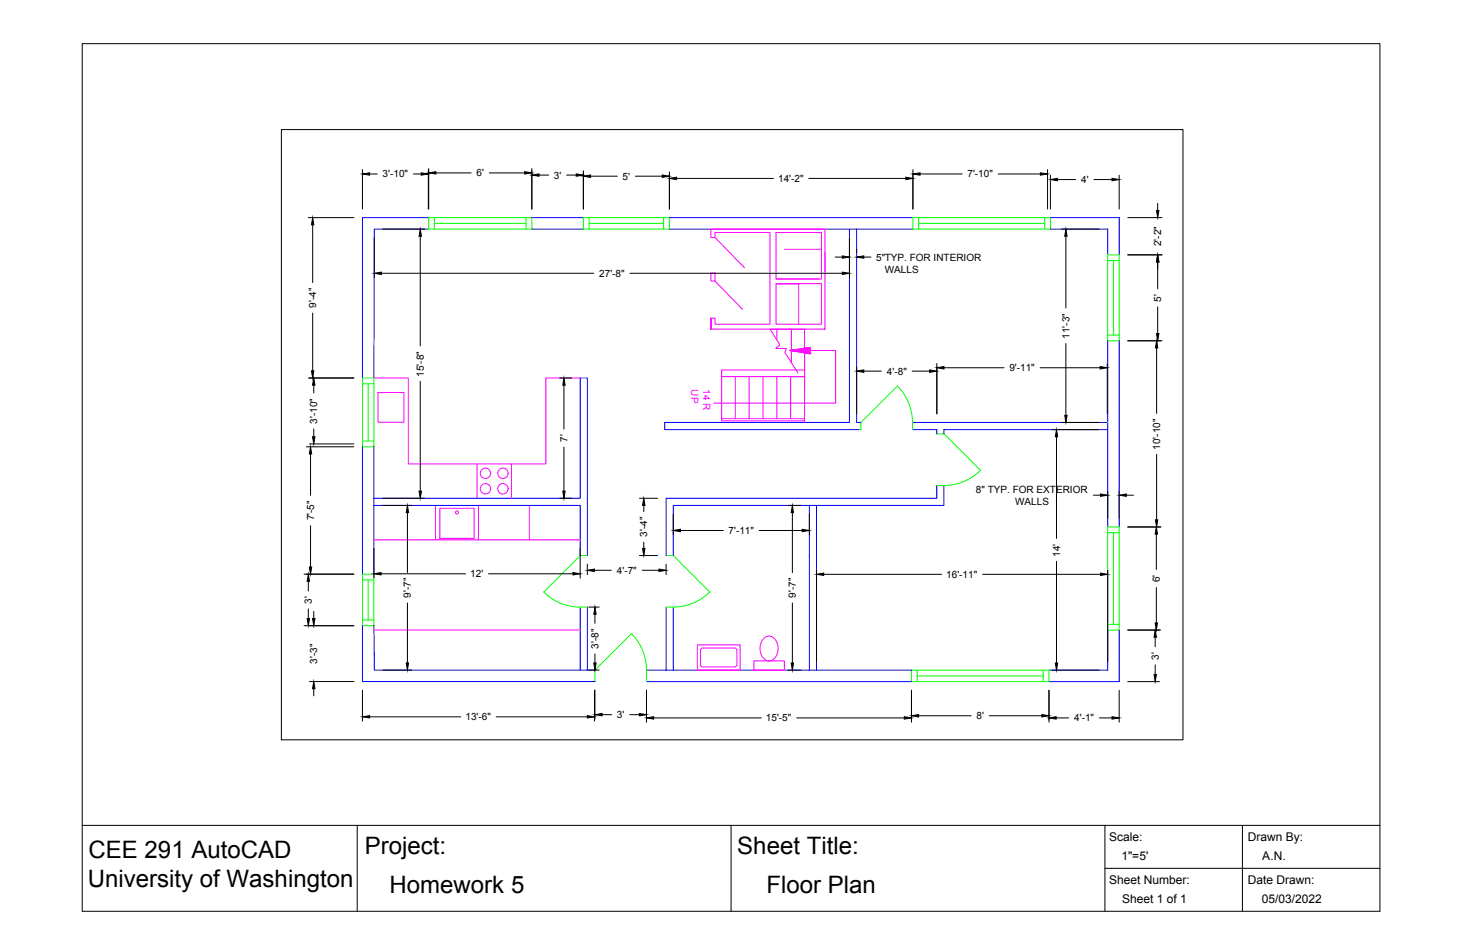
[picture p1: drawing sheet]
<svg xmlns="http://www.w3.org/2000/svg" width="432mm" height="279mm" viewBox="0 0 432 279" stroke-linecap="round" stroke-linejoin="round" font-family="sans-serif">
<!-- layer: Windows -->
<g fill="none" stroke="#0f0" stroke-width=".3">
<path d="M128.4 67.7h-1.7v-3.4h1.7v3.4h27.1M128.4 64.3h27.1v3.4h1.7v-3.4h-1.7M128.4 66h27.1M172.4 64.3h1.7v3.4h-1.7zM174.1 64.3h22v3.4h1.7v-3.4h-1.7M174.1 67.7h22M174.1 66h22M271.5 64.3h-1.7v3.4h1.7v-3.4h39v3.4h-39M271.5 66h37.3M308.8 64.3v3.4M327.4 75.4h3.4v1.6h-3.4zM327.4 77v22.1h3.4"/>
<path d="M329.1 77v22.1M330.8 77v22.1M327.4 99.1v1.7h3.4v-1.7M107.1 111.8h3.4v1.7h-3.4zM107.1 113.5v16.9M108.8 113.5v16.9M110.5 113.5v16.9h-3.4M110.5 130.4v1.7h-3.4v-1.7M327.4 157.5v-1.7h3.4v1.7h-3.4v27.1M329.1 157.5v27.1M330.8 157.5v27.1h-3.4v1.7h3.4v-1.7M107.1 169.8h3.4v1.7h-3.4z"/>
<path d="M107.1 171.5v11.8M108.8 171.5v11.8M110.5 171.5v13.5h-3.4v-1.7h3.4M271.1 198.1h37.2M271.1 199.8h37.2M308.3 198.1h1.7v3.4h-1.7zM271.1 201.5h-1.7v-3.4h1.7v3.4h37.2"/>
</g>
<!-- layer: Structure -->
<g fill="none" stroke="#00f" stroke-width=".3">
<path d="M126.6 64.3h-19.5v47.5M126.7 67.7h-16.1l-.1 44.1M157.2 64.3h15.2M157.2 67.7h15.2M197.8 64.3h72M197.8 67.7h72M251.1 67.8v57.1h-54.7v2.1h57.6M253.2 67.7v57.2h1.2M310.5 64.3h20.3v11.1M310.5 67.7h16.9v7.7M327.4 100.8v55M330.8 100.8v55"/>
<path d="M107.1 132.1v37.7M110.5 132.1v37.7M269.7 127h7.2v1.3M269.7 124.9h57.6M327.4 127h-48.4v1.3M110.5 147.3h61v-35.5h2.1v52.5M110.5 149.4h61v14.9M239.2 149.4v48.7M241.3 149.4v48.7M276.9 143.5v3.8h-80v17M279 143.5v5.9h-80v14.9M171.5 179.5v18.6"/>
<path d="M173.6 179.5v18.6M196.9 179.5v18.6M199 179.5v18.6M107.1 185v16.5h68.6M110.5 185l.1 13.1h65.2M191.1 198.1h78.3M327.4 186.3v11.8h-17.4M330.8 186.3v15.2h-20.8M191.1 201.5h78.3"/>
</g>
<!-- layer: Doors -->
<path d="M265.2 114.1a15.9 15.9 0 0 1 4.5 12.9M265.2 114.1l-10.8 10.8v2.1M276.9 128.3h2.1l10.8 10.8a15.9 15.9 0 0 1-12.9 4.4M173.6 164.3h-2.1l-10.8 10.7a15.9 15.9 0 0 0 12.9 4.5M196.9 164.3h2.1l10.8 10.7a15.9 15.9 0 0 1-12.9 4.5M186.6 187.3a15.3 15.3 0 0 1 4.5 10.8M186.6 187.3l-10.8 10.8v3.4M191.1 198.1v3.4" fill="none" stroke="#0f0" stroke-width=".3"/>
<!-- layer: Structure -->
<path d="M126.6 64.3h.1M191.1 198.1h.1M175.7 201.5h.1" fill="none" stroke="#000" stroke-width=".3"/>
<!-- layer: Blocks -->
<g fill="none" stroke="#f0f" stroke-width=".3">
<path d="M210.1 67.8h33.7v29.5h-33.7v-3.2v3.2v-3.2h1.2v1.8h16.3v-27.2h-16.3v1.5h-1.2zM211.3 70.2l8.7 9M229.4 68.7h13.4v13.8h-13.4zM231.8 73.7h11M243.8 74.7v5.7M210.1 80.7h1.2v2.4h-1.2zM211.3 83.1l8.1 8.3M229.4 83.9h13.4v12h-13.4zM229.4 82.4h12.6M229.4 83.9h6.7M229.6 97.3v3.2M233.9 97.3v9.9"/>
<path d="M236.1 83.9v12M110.5 111.8h10.2v25.4h40.6v-25.4h10.2M111.7 116.1h7.7v8.7h-7.7zM213.3 111.4v-2h24.5v2h-4.1v12.4M217.3 111.4v12.4M221.4 111.4v12.4M225.5 111.4v12.4M229.6 111.4v12.4M233.4 103.6l6-.9v1.9zM237.8 113.7v-2.3h-24.5v13h24.5M237.8 109.4v-12.1h-10.2l2.9 4.6-1.2 1.1h3.1l-.4 1.2 3.8 6M237.8 103.4v21.5"/>
<path d="M239.4 103.6h7.6v15.6h-36.1M141 137.2v10.1M151.2 137.2v10.1M213.3 123.8h24.5M110.5 159.6h61M128.7 149.4v10.2M130 150.3h10.1v8.9h-10.1zM141.4 149.4v10.2M156.4 149.4v10.2M110.5 186.3h61M206.1 190.7h12.7v7.4h-12.7zM207 192.1l.5-.5h9.8l.5 .5v4.6l-.5 .5h-9.8l-.5-.5z"/>
<path d="M222.8 195.4h9v2.7h-9zM225.8 188.7a2.39 2.39 0 0 1 2.5-.4 2.39 2.39 0 0 1 1.5 2 3.7 3.7 0 0 1-2.5 5.1 3.8 3.8 0 0 1-2.2-5.7z"/>
<circle cx="143.5" cy="139.9" r="1.53"/>
<circle cx="148.6" cy="139.9" r="1.53"/>
<circle cx="135.1" cy="151.5" r=".46"/>
<circle cx="143.5" cy="144.5" r="1.53"/>
<circle cx="148.6" cy="144.5" r="1.53"/>
</g>
<path d="M254 127h.4M327.3 124.9h.1" fill="none" stroke="#0f0" stroke-width=".3"/>
<g fill="#f0f" stroke="#f0f" stroke-width=".3">
<path d="M237.8 103l1.6-.3v.3z"/>
<path d="M233.9 103.5l3.9-.5v.5z"/>
<path d="M233.9 103.5h3.9v.2z"/>
<path d="M237.8 103.6h1.6v.8z"/>
<path d="M233.4 103.6l.5-.1zM233.4 103.6l.5 .1z"/>
<path d="M237.8 103l1.6 .6v-.6zM237.8 103l1.6 .6h-1.6z"/>
<path d="M233.9 103.5v.2h3.9zM233.9 103.7h3.9v.7z"/>
<path d="M237.8 103.6v.8h1.6zM237.8 104.4h1.6v.2z"/>
</g>
<!-- layer: Inner Dimension -->
<g fill="none" stroke="#000" stroke-width=".3">
<path d="M110.6 70.3v11.8M113.2 67.7h12.3M124.2 69.9v32.4M246.8 76h2.1M251.1 70.3v11.8M253.2 73.6v1.1M255.3 76h2.1M313.8 67.7h11M315 69.9v21.2M112.7 80.8h62.8M186.2 80.8h62.7M124.2 112.8v32.4"/>
<path d="M165.4 111.8h3.5M166.7 113.9v13M253.2 108.5v13.9M255.3 109.7h5.2M269.6 109.7h5.2M276.9 107.5v14.9M279 108.7h17.8M307.4 108.7h17.7M315 101.6v21.2M327.3 107.5v14.9M166.7 132.2v13M311 127h13.8"/>
<path d="M312.3 129.1v30.1M313.8 124.9h11M113.1 147.3h12.4M113.1 149.4h8.6M120.4 151.6v17.7M165.4 147.3h3.5M189 147.3h5.3M190.3 149.4v1.9M199 152v6.1M201.1 156.8h12.7M224.4 156.8h12.7M232.9 149.4h3.8"/>
<path d="M234.2 151.6v17.7M239.2 152v6.1M110.5 162.1v8.8M112.6 169.7h25M120.4 178.3v17.7M144.4 169.7h25M171.5 162.1v8.8M173.6 166.8v3.1M174 179.5h3.1M175.7 168.6h5M189 164.3h5.3M189.8 168.6h5"/>
<path d="M190.3 160.3v1.8M196.9 166.8v3.1M234.2 178.3v17.7M241.3 168.5v27.1M243.4 169.8h34.9M290.4 169.8h34.9M312.3 166v30M327.4 168.5v27.1M113.2 198.1h8.5M174 198.1h3.1M175.8 181.6v2.7M175.8 193.3v2.7"/>
<path d="M232.9 198.1h3.8M311 198.1h13.8"/>
</g>
<g fill="#000" stroke="#000" stroke-width=".3">
<path d="M124.2 67.7l.4 2.2h-.8zM248.9 75.6l2.2 .4-2.2 .3zM253.2 76l2.1-.4v.7zM315 67.7l.4 2.2h-.7zM110.6 80.8l2.1-.3v.7zM248.9 80.5l2.2 .3-2.2 .4zM166.7 111.8l.3 2.1h-.7zM253.2 109.7l2.1-.3v.7zM274.8 109.4l2.1 .3-2.1 .4zM276.9 108.7l2.1-.3v.7zM325.1 108.4l2.2 .3-2.2 .4zM312.3 127l.3 2.1h-.7z"/>
<path d="M314.7 122.8h.7l-.4 2.1zM120.4 149.4l.4 2.2h-.7zM123.8 145.2h.8l-.4 2.1zM166.3 145.2h.7l-.3 2.1zM190.3 147.3l.3 2.1h-.7zM199 156.8l2.1-.3v.7zM234.2 149.4l.3 2.2h-.7zM237.1 156.5l2.1 .3-2.1 .4zM110.5 169.7l2.1-.4v.7zM169.4 169.3l2.1 .4-2.1 .3zM173.6 168.6l2.1-.3v.7zM189.9 162.1h.7l-.3 2.2z"/>
<path d="M194.8 168.3l2.1 .3-2.1 .4zM241.3 169.8l2.1-.4v.7zM325.3 169.4l2.1 .4-2.1 .3zM120.1 196h.7l-.4 2.1zM175.8 179.5l.4 2.1h-.7zM175.5 196h.7l-.4 2.1zM233.8 196h.7l-.3 2.1zM311.9 196h.7l-.3 2.1z"/>
</g>
<!-- layer: Outer Dimensions -->
<g fill="none" stroke="#000" stroke-width=".3">
<path d="M107.1 50.2v11.6M109.2 51.4h2.3M122.2 51.4h2.3M126.6 50.2v11.6M126.7 49.8v12M128.8 51.1h10.5M144.6 51.1h10.5M157.2 49.8v12M159.3 51.8h2.8M167.5 51.8h2.8M172.4 50.5v11.3M174.5 52.1h8"/>
<path d="M187.8 52.1h7.9M197.8 50.8v11M200 52.7h28.6M239.1 52.7h28.6M269.8 50.2v11.6M271.9 51.4h12.5M295 51.4h12.5M309.6 50.2v11.6M310.5 51.8v10M312.6 53.1h5.3M323.3 53.1h5.4M330.8 51.8v10"/>
<path d="M91.1 64.3h13.5M92.4 66.5v17M333.3 64.3h10.1M333.3 75.4h10.1M342.2 60.1v2.1M342.2 77.5v7.9M92.4 92.6v17M342.2 90.7v7.9M91.1 111.8h13.5M92.7 113.9v2.3M333.3 100.8h10.1M341.8 102.9v19.3"/>
<path d="M90.5 132.1h14.1M91.5 131.3h13.1M91.8 134.2v12.2M92.7 126.8v2.3M341.8 134.3v19.4M91.8 155.4v12.2M323.2 146.4h2.1M327.4 145.1v8.2M330.8 145.1v8.2M332.9 146.4h2.1M333.3 155.8h9.8M341.8 157.9v10.5"/>
<path d="M89.9 169.8h14.7M91.1 171.9v2.8M341.8 173.7v10.5M89.9 185h14.7M91.1 180v2.9M92.7 180.8v2.1M333.3 186.3h9.7M341.4 188.4v2.8M341.4 196.6v2.8M91.5 201.5h13.1M92.7 203.6v2.1M107.1 204v9.2"/>
<path d="M109.2 211.9h27M146.6 211.9h27M175.7 204v9.2M175.8 204v8.6M177.9 211.3h2.9M186.1 211.3h2.9M191.1 204.1v9.4M193.2 212.3h31.8M235.5 212.3h31.8M269.4 204.1v9.4M271.5 211.6h15.5M292.4 211.6h15.5"/>
<path d="M310 204.1v9.4M312.1 212.3h3.7M325 212.3h3.7M330.8 204.1v9.4M333.3 201.5h9.4"/>
</g>
<g fill="#000" stroke="#000" stroke-width=".3">
<path d="M107.1 51.4l2.1-.3v.7zM124.5 51.1l2.1 .3-2.1 .4zM126.7 51.1l2.1-.3v.7zM155.1 50.8l2.1 .3-2.1 .4zM157.2 51.8l2.1-.4v.7zM170.3 51.4l2.1 .4-2.1 .3zM172.4 52.1l2.1-.4v.8zM195.7 51.7l2.1 .4-2.1 .4zM197.8 52.7l2.2-.3v.7zM267.7 52.4l2.1 .3-2.1 .4zM269.8 51.4l2.1-.3v.7zM307.5 51.1l2.1 .3-2.1 .4z"/>
<path d="M310.5 53.1l2.1-.4v.7zM328.7 52.7l2.1 .4-2.1 .3zM92.4 64.3l.4 2.2h-.7zM342.2 75.4l.3 2.1h-.7zM341.8 62.2h.7l-.3 2.1zM341.8 98.6h.7l-.3 2.2zM92.1 109.6h.7l-.4 2.2zM92.7 111.8l.4 2.1h-.7zM341.8 100.8l.4 2.1h-.7zM91.8 132.1l.3 2.1h-.7zM92.4 129.1h.7l-.4 2.2zM325.3 146.1l2.1 .3-2.1 .3z"/>
<path d="M330.8 146.4l2.1-.3v.6zM341.8 155.8l.3 2.1h-.7zM341.5 153.7h.7l-.4 2.1zM91.1 169.8l.4 2.1h-.7zM91.4 167.6h.7l-.3 2.2zM90.8 182.9h.7l-.4 2.1zM92.4 182.9h.7l-.4 2.1zM341.4 186.3l.4 2.1h-.7zM341.1 199.4h.7l-.4 2.1zM341.4 184.2h.7l-.3 2.1zM92.7 201.5l.4 2.1h-.7zM107.1 211.9l2.1-.3v.7z"/>
<path d="M173.6 211.6l2.1 .3-2.1 .4zM175.8 211.3l2.1-.4v.7zM189 210.9l2.1 .4-2.1 .3zM191.1 212.3l2.1-.4v.7zM267.3 211.9l2.1 .4-2.1 .3zM269.4 211.6l2.1-.3v.7zM307.9 211.3l2.1 .3-2.1 .4zM310 212.3l2.1-.4v.7zM328.7 211.9l2.1 .4-2.1 .3z"/>
</g>
<!-- layer: TB -->
<path d="M24.3 12.9h383.5v256.5h-383.5zM24.3 244h383.5M105.6 244v25.4M216.1 244v25.4M326.6 244v25.4M326.6 256.7h81.2M367.2 244v25.4" fill="none" stroke="#000" stroke-width=".3"/>
<!-- layer: VP -->
<path d="M83.2 38.3h266.4v180.4h-266.4z" fill="none" stroke="#000" stroke-width=".3"/>
<g font-size="7.1">
<text x="26.2" y="253.6">CEE 291 AutoCAD</text>
<text x="107.8" y="252.5">Project:</text>
<text x="217.9" y="252.6">Sheet Title:</text>
<text x="26" y="262.2">University of Washington</text>
<text x="115.1" y="264">Homework 5</text>
<text x="226.5" y="264">Floor Plan</text>
</g>
<g font-size="3.5">
<text x="327.8" y="248.6">Scale:</text>
<text x="368.8" y="248.6">Drawn By:</text>
<text x="331.4" y="254.2">1&quot;=5'</text>
<text x="373.1" y="254.2">A.N.</text>
<text x="327.8" y="261.3">Sheet Number:</text>
<text x="368.8" y="261.3">Date Drawn:</text>
<text x="331.7" y="267">Sheet 1 of 1</text>
<text x="372.9" y="267">05/03/2022</text>
</g>
<g font-size="3">
<text x="113.1" y="52.5">3'-10&quot;</text>
<text x="140.8" y="52.2">6'</text>
<text x="163.7" y="52.8">3'</text>
<text x="184" y="53.1">5'</text>
<text x="230" y="53.8">14'-2&quot;</text>
<text x="285.9" y="52.5">7'-10&quot;</text>
<text x="319.6" y="54.1">4'</text>
<text x="259" y="77">5&quot;TYP. FOR INTERIOR</text>
<text x="343.2" y="72.8" transform="rotate(-90 343.2 72.8)">2'-2&quot;</text>
<text x="177.1" y="81.8">27'-8&quot;</text>
<text x="261.5" y="80.6">WALLS</text>
<text x="343.2" y="89.2" transform="rotate(-90 343.2 89.2)">5'</text>
<text x="93.5" y="91" transform="rotate(-90 93.5 91)">9'-4&quot;</text>
<text x="316.1" y="100.2" transform="rotate(-90 316.1 100.2)">11'-3&quot;</text>
<text x="125.2" y="111.4" transform="rotate(-90 125.2 111.4)">15'-8&quot;</text>
<text x="262.1" y="110.8">4'-8&quot;</text>
<text x="298.3" y="109.8">9'-11&quot;</text>
<text x="93.8" y="125.3" transform="rotate(-90 93.8 125.3)">3'-10&quot;</text>
<text x="167.7" y="130.6" transform="rotate(-90 167.7 130.6)">7'</text>
<text x="342.9" y="133" transform="rotate(-90 342.9 133)">10'-10&quot;</text>
<text x="288.4" y="145.7">8&quot; TYP. FOR EXTERIOR</text>
<text x="300" y="149.2">WALLS</text>
<text x="92.8" y="153.9" transform="rotate(-90 92.8 153.9)">7'-5&quot;</text>
<text x="191.3" y="158.7" transform="rotate(-90 191.3 158.7)">3'-4&quot;</text>
<text x="215.3" y="157.9">7'-11&quot;</text>
<text x="313.3" y="164.6" transform="rotate(-90 313.3 164.6)">14'</text>
<text x="139" y="170.7">12'</text>
<text x="182.3" y="169.7">4'-7&quot;</text>
<text x="279.7" y="170.8">16'-11&quot;</text>
<text x="342.8" y="172.1" transform="rotate(-90 342.8 172.1)">6'</text>
<text x="92.2" y="178.5" transform="rotate(-90 92.2 178.5)">3'</text>
<text x="121.5" y="176.7" transform="rotate(-90 121.5 176.7)">9'-7&quot;</text>
<text x="235.2" y="176.7" transform="rotate(-90 235.2 176.7)">9'-7&quot;</text>
<text x="176.9" y="191.7" transform="rotate(-90 176.9 191.7)">3'-8&quot;</text>
<text x="93.8" y="196.2" transform="rotate(-90 93.8 196.2)">3'-3&quot;</text>
<text x="342.5" y="195" transform="rotate(-90 342.5 195)">3'</text>
<text x="137.6" y="213">13'-6&quot;</text>
<text x="182.4" y="212.3">3'</text>
<text x="226.4" y="213.3">15'-5&quot;</text>
<text x="288.6" y="212.7">8'</text>
<text x="317.5" y="213.3">4'-1&quot;</text>
</g>
<g font-size="3" fill="#f0f">
<text x="204.3" y="115.1" transform="rotate(90 204.3 115.1)">UP</text>
<text x="207.8" y="115" transform="rotate(90 207.8 115)">14 R</text>
</g>
</svg>
